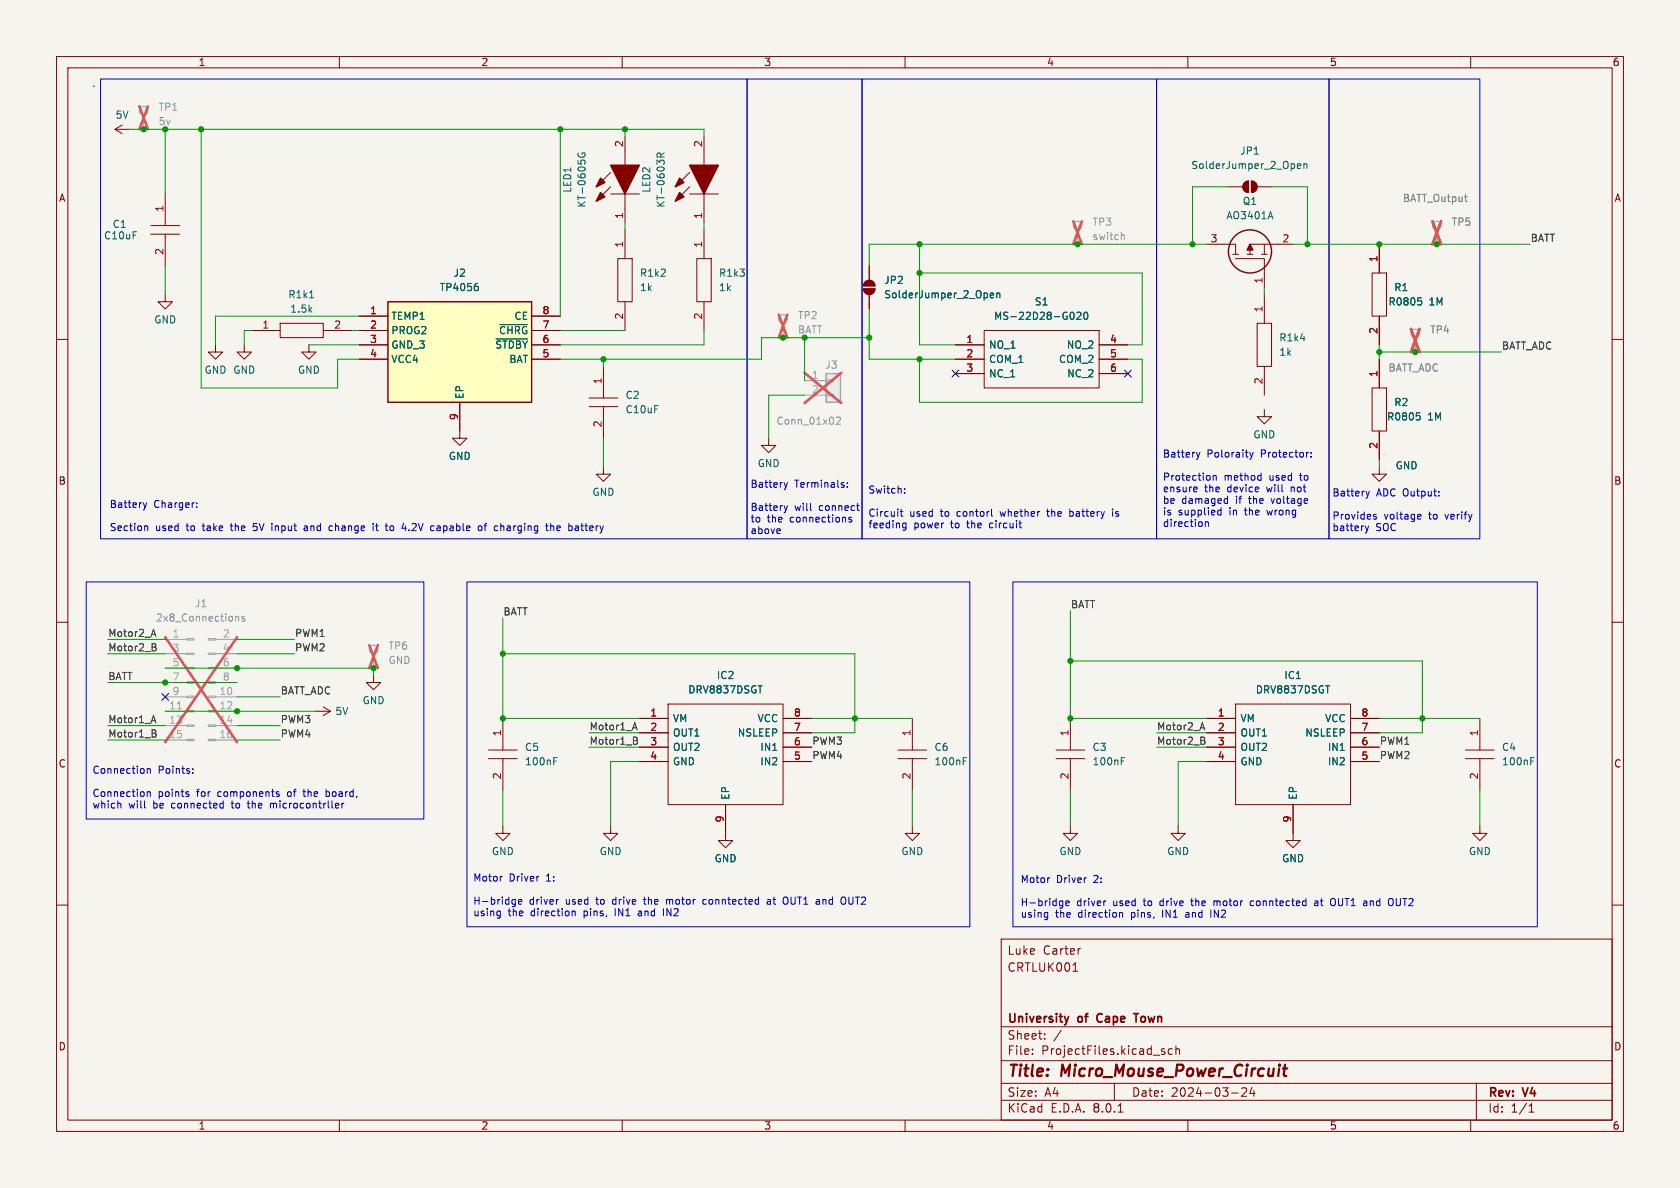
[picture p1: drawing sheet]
<svg xmlns="http://www.w3.org/2000/svg" width="297mm" height="210mm" viewBox="0 0 297 210" stroke-linecap="round" stroke-linejoin="round" font-family="sans-serif">
<path d="M0 0h297v210h-297z" fill="#f5f4ef" stroke="#f5f4ef" stroke-width=".18"/>
<g fill="none" stroke="#840000" stroke-width=".18">
<path d="M10 10h277v190h-277zM12 12h273v186h-273zM60 10v2M110 10v2M160 10v2M210 10v2M260 10v2M26.7 39.9h5M29.2 34.3v5.6M107.9 34.3h5.1M107.9 33l-2.5 2.6M107.9 30.5l-2.5 2.5"/>
<path d="M110.5 24.1v5.1M110.5 34.3v5.1M121.9 34.3h5.1M121.9 33l-2.5 2.6M121.9 30.5l-2.5 2.5M124.5 24.1v5.1M124.5 34.3v5.1M10 60h2M26.7 41.4h5M29.2 52.1v1.2h1.3l-1.3 1.3-1.3-1.3h1.3M29.2 41.4v5.6M44.4 58.4h5.1"/>
<path d="M49.5 57.2h7.6v2.5h-7.6zM57.1 58.4h5.1M109.2 45.7h2.6v7.6h-2.6zM110.5 40.6v5.1M110.5 53.3v5.1M123.2 45.7h2.5v7.6h-2.5zM124.5 40.6v5.1M124.5 53.3v5.1M222.2 57.2h2.6v7.6h-2.6zM223.5 52.1v5.1M242.6 48.3h2.5v7.6h-2.5zM243.8 43.2v5.1"/>
<path d="M243.8 55.9v5.1M285 60h2M38.1 61v1.2h1.3l-1.3 1.3-1.3-1.3h1.3M43.2 61v1.2h1.2l-1.2 1.3-1.3-1.3h1.3M223.5 64.8v5.1M10 110h2M66 119.4v1.3h1.3l-1.3 1.2-1.2-1.2h1.2M285 110h2M55.9 125.7h2.5M57.1 125l1.3 .7M58.4 125.7l-1.3 .8M10 160h2"/>
<path d="M285 160h2M177 166h108v32h-108zM189.7 171.7h.8M190.9 167.7h.1M60 198v2M110 198v2M160 198v2M177 194.5h108M177 191.5h108M177 187.5h108M177 181.5h108M182.5 186.3v.1"/>
<path d="M182.5 185.5v.1M184.7 183.6v.1M184.7 182.8v.1M187.6 182.1l-1.3 2M197 191.5v3M197.7 196.6h.8M205.4 185.8l.5 .2 .1 .1-.1 .2-.4 .1M205.4 185.5h.5M207.2 185.5l-.4-.1-.3 .3v.4l.2 .2h.5M207.9 185.5l.2-.1 .4 .1v.9M207.9 184.9v1.5M210 198v2"/>
<path d="M217.7 193.2h1.2M219.5 192.4l.6-.1 .2 .1 .1 .3-.9 1.1h.9M221.3 192.2l-.3 1.1h.9M221.7 192.8v1M260 198v2M261 191.5v6.5M270.3 196.6h.9M270.3 195.5l.4-.4v1.5"/>
</g>
<path d="M226.8 188.9h.8M227.2 188.2l-.2 1.7v.2l.4 .1" fill="none" stroke="#840000" stroke-width=".4"/>
<path d="M188.9 179.7l-.3 1M194.1 179.4l-.2 .4 .2 .7M200.4 179.2h.9M200.8 179.2v1.5" fill="none" stroke="#840000" stroke-width=".3"/>
<g fill="none" stroke="#9c9b98" stroke-width=".18">
<path d="M138.4 57.2v2.5M250.2 59.7v2.5M254 40.6v2.6M29.2 113h3.8M29.2 115.6h3.8M29.2 118.1h3.8M33 118h1.3v.2h-1.3zM33 115.4h1.3v.3h-1.3zM33 112.9h1.3v.3h-1.3zM36.8 118h1.3v.2h-1.3zM36.8 115.4h1.3v.3h-1.3zM36.8 112.9h1.3v.3h-1.3z"/>
<path d="M38.1 113h3.8M38.1 115.6h3.8M38.1 118.1h3.8M66 115.6v2.5M29.2 123.2h3.8M29.2 125.7h3.8M29.2 128.3h3.8M29.2 130.8h3.8M29.2 120.7h3.8M33 130.7h1.3v.2h-1.3zM33 128.1h1.3v.3h-1.3zM33 125.6h1.3v.3h-1.3z"/>
<path d="M33 123.1h1.3v.2h-1.3zM33 120.5h1.3v.3h-1.3zM36.8 130.7h1.3v.2h-1.3zM36.8 128.1h1.3v.3h-1.3zM36.8 125.6h1.3v.3h-1.3zM36.8 123.1h1.3v.2h-1.3zM36.8 120.5h1.3v.3h-1.3zM38.1 123.2h3.8M38.1 125.7h3.8M38.1 128.3h3.8M38.1 130.8h3.8M38.1 120.7h3.8"/>
<circle cx="254" cy="39.9" r=".76"/>
<circle cx="138.4" cy="56.4" r=".76"/>
<circle cx="250.2" cy="58.9" r=".76"/>
<circle cx="66" cy="114.8" r=".76"/>
</g>
<path d="M258.9 34.8h.5M259.3 35.6h.1M41.7 109.1l.1-.1h.4v.8M43.2 109h-.3l-.1 .1v.2l.4 .1v.3h-.4" fill="none" stroke="#939391" stroke-width=".18"/>
<path d="M253.2 39.1l1.6 4.1M254.8 39.1l-1.6 4.1M137.7 55.6l1.5 4.1M139.2 55.6l-1.5 4.1M249.4 58.2l1.6 4M251 58.2l-1.6 4M29.2 112.6l12.7 18.6M41.9 112.6l-12.7 18.6M65.3 114l1.5 4.1M66.8 114l-1.5 4.1" fill="none" stroke="#e65255" stroke-width=".46"/>
<g fill="#840000" stroke="#840000" stroke-width=".25">
<path d="M121.9 29.2h5.1l-2.5 5.1z"/>
<path d="M120.1 34l.8 .8-1.5 .8z"/>
<path d="M120.1 31.5l.8 .8-1.5 .7z"/>
<path d="M107.9 29.2h5.1l-2.5 5.1z"/>
<path d="M106.2 34l.7 .8-1.5 .8z"/>
<path d="M106.2 31.5l.7 .8-1.5 .7z"/>
</g>
<path d="M102.2 27.1a.59 .59 0 0 0 .6 .7 .59 .59 0 0 0 .6-.7l-.5-.1v.3M116.8 27.8v-.6l-.2-.2-.3 .1-.2 .7h1.3M117.4 27l-.6 .5M54.7 52.6h.8M250.7 52.6h.6M251.1 53.1l.2 .3v.3l-.2 .2" fill="none" stroke="#006464" stroke-width=".18"/>
<path d="M31.4 125.3h.7" fill="none" stroke="#a5a4a2" stroke-width=".18"/>
<path d="M68.6 53.3h25.4v17.8h-25.4z" fill="#ffffc2"/>
<path d="M68.6 53.3h25.4v17.8h-25.4z" fill="none" stroke="#840000" stroke-width=".25"/>
<g fill="none" stroke="#840000" stroke-width=".18">
<path d="M63.5 55.9h5.1M63.5 58.4h5.1M94 55.9h5.1M94 58.4h5.1M63.5 61h5.1M63.5 63.5h5.1M81.3 71.1v6.4h1.2l-1.2 1.2-1.3-1.2h1.3M94 61h5.1M94 63.5h5.1M223.5 72.4v1.3h1.3l-1.3 1.2-1.3-1.2h1.3M243.8 82.6v1.2h1.3l-1.3 1.3-1.2-1.3h1.2M88.9 146.1v1.2h1.3l-1.3 1.3-1.3-1.3h1.3"/>
<path d="M107.9 146.1v1.2h1.3l-1.3 1.3-1.2-1.3h1.2"/>
</g>
<path d="M84.2 50.1h.3M84.3 50.6l.3 .2v.3l-.3 .3M87.7 59.9h5.5M88.4 57.4h4.8" fill="none" stroke="#006464" stroke-width=".18"/>
<path d="M146 66h2.6v5.1h-2.6z" fill="#ebeae8"/>
<g fill="none" stroke="#9c9b98" stroke-width=".18">
<path d="M25.4 20.3v2.6M190.5 40.6v2.6M250.2 59.7v2.5M254 40.6v2.6M142.2 67.3h3.8M142.2 69.9h3.8M146 69.7h1.3v.3h-1.3zM146 67.2h1.3v.2h-1.3z"/>
<circle cx="25.4" cy="19.6" r=".76"/>
<circle cx="190.5" cy="39.9" r=".76"/>
</g>
<path d="M146 66h2.6v5.1h-2.6z" fill="none" stroke="#9c9b98" stroke-width=".25"/>
<path d="M258.9 34.8h.5M259.3 35.6h.1M198.4 41.5l.4 .2v.7M147.9 73.9l.4-.2 .3 .4-.8 .9h.8" fill="none" stroke="#939391" stroke-width=".18"/>
<path d="M24.6 18.8l1.6 4.1M26.2 18.8l-1.6 4.1M189.7 39.1l1.6 4.1M191.3 39.1l-1.6 4.1M253.2 39.1l1.6 4.1M254.8 39.1l-1.6 4.1M249.4 58.2l1.6 4M251 58.2l-1.6 4M142.2 65.9l6.5 5.3M148.7 65.9l-6.5 5.3" fill="none" stroke="#e65255" stroke-width=".46"/>
<g fill="none" stroke="#840000" stroke-width=".18">
<path d="M20.3 22.9l1.3 .7M20.3 22.9h2.6M21.6 22.1l-1.3 .8M217.2 33h2.5M220 32.3l.7-.3v2a1.02 1.02 0 0 1-.9-.6 1.02 1.02 0 0 1 .2-1.1zM221.2 32a1.02 1.02 0 0 1 1 1 1.02 1.02 0 0 1-1 1zM222.2 33h2.6M63.5 55.9h5.1M63.5 58.4h5.1M94 55.9h5.1M94 58.4h5.1M152.7 51.1h2a1.02 1.02 0 0 1-1 1 1.02 1.02 0 0 1-1-1z"/>
<path d="M152.9 49.8a1.02 1.02 0 0 1 1.2-.2 1.02 1.02 0 0 1 .6 .9h-2zM153.7 47v2.5M153.7 52.1v2.5M174 58.4h20.3v10.2h-20.3zM213.4 43.2h5v1.8M217.9 45h1M218.4 45.7h5.1v5.1M220.5 45h1M223 45h1M223.5 43.2v1.8M228.6 43.2h-7.6v1.8M243.8 43.2v5.1"/>
<path d="M243.8 55.9v5.1M54.6 61v1.2h1.3l-1.3 1.3-1.3-1.3h1.3M63.5 61h5.1M63.5 63.5h5.1M81.3 71.1v5.1M94 61h5.1M94 63.5h5.1M104.1 70.4h5.1M104.1 71.9h5.1M106.7 64.8v5.6M106.7 71.9v5.6M135.9 77.5v1.2h1.3l-1.3 1.3-1.3-1.3h1.3"/>
<path d="M168.9 61h5.1M168.9 63.5h5.1M168.9 66h5.1M194.3 61h5.1M194.3 63.5h5.1M194.3 66h5.1M242.6 68.6h2.5v7.6h-2.5zM243.8 63.5v5.1M243.8 76.2v5.1M106.7 82.6v1.2h1.2l-1.2 1.3-1.3-1.3h1.3M86.4 132.6h5M86.4 134.1h5"/>
<path d="M88.9 127v5.6M88.9 134.1v5.6M113 127h5.1M113 129.5h5.1M113 132.1h5.1M113 134.6h5.1M118.1 124.5h20.3v17.7h-20.3zM138.4 127h5.1M138.4 129.5h5.1M138.4 132.1h5.1M138.4 134.6h5.1M158.7 132.6h5.1"/>
<path d="M158.7 134.1h5.1M161.3 127v5.6M161.3 134.1v5.6M186.7 132.6h5.1M186.7 134.1h5.1M189.2 127v5.6M189.2 134.1v5.6M213.4 127h5M213.4 129.5h5M213.4 132.1h5M213.4 134.6h5M218.4 124.5h20.4v17.7h-20.4z"/>
<path d="M238.8 127h5M238.8 129.5h5M238.8 132.1h5M238.8 134.6h5M259.1 132.6h5.1M259.1 134.1h5.1M261.6 127v5.6M261.6 134.1v5.6M128.3 142.2v6.4h1.2l-1.2 1.3-1.3-1.3h1.3M161.3 146.1v1.2h1.3l-1.3 1.3-1.3-1.3h1.3M189.2 146.1v1.2h1.3l-1.3 1.3-1.2-1.3h1.2M208.3 146.1v1.2h1.2l-1.2 1.3-1.3-1.3h1.3"/>
<path d="M228.6 142.2v6.4h1.3l-1.3 1.3-1.3-1.3h1.3M261.6 146.1v1.2h1.3l-1.3 1.3-1.3-1.3h1.3"/>
</g>
<g fill="none" stroke="#006464" stroke-width=".18">
<path d="M224.6 37.4l.4 1.3M229.4 29.4l.6-.2-.1-.2-.4-.1-.1 .2v.6h.5M230.5 29.1l.2-.2 .3 .1v.8M230.5 28.9v.9M84.2 50.1h.3M84.3 50.6l.3 .2v.3l-.3 .3M87.7 59.9h5.5M88.4 57.4h4.8M175.1 52.2l.6-.1-.1-.2-.4-.1-.1 .2v.6h.5M176.2 51.9l.2-.1 .3 .1 .1 .7M176.2 51.8v.8M189.5 55.2a.68 .68 0 0 1 .4 .6 .68 .68 0 0 1-.4 .7"/>
<path d="M190.4 55.3l.5-.1 .2 .4-.8 .9h.8M191.7 55.3l.2-.1a.68 .68 0 0 1 .4 .6 .68 .68 0 0 1-.4 .7l-.2-.2-.1-.3zM250.7 52.6h.6M251.1 53.1l.2 .3v.3l-.2 .2M250.4 73h.6M250.8 73.5l.3 .2v.3l-.3 .2M97.9 134.5h.4M97.9 133.9h.6M170.3 134.5h.4M170.3 133.9h.6M198.2 134.5h.5M198.2 133.9h.6"/>
<path d="M270.6 134.5h.4M270.6 133.9h.6"/>
</g>
<g fill="#840000" stroke="#840000" stroke-width=".18">
<path d="M152.9 49.8a1.02 1.02 0 0 1 1.2-.2 1.02 1.02 0 0 1 .6 .9h-2z"/>
<path d="M152.7 51.1h2a1.02 1.02 0 0 1-1 1 1.02 1.02 0 0 1-1-1z"/>
<path d="M220 32.3l.7-.3v2a1.02 1.02 0 0 1-.9-.6 1.02 1.02 0 0 1 .2-1.1z"/>
<path d="M221.2 32a1.02 1.02 0 0 1 1 1 1.02 1.02 0 0 1-1 1z"/>
</g>
<path d="M221 43.2l.5 1h-1z" fill="#840000" stroke="#840000" stroke-width=".25"/>
<circle cx="221" cy="44.4" r="3.8" fill="none" stroke="#840000" stroke-width=".25"/>
<g fill="none" stroke="#0f0f0f" stroke-width=".18">
<path d="M26.8 112.2h.6M26.9 113.8l.6 .1 .1 .3-.3 .2M26.9 114.4h.4M27.1 111.2l.5 1.3M27.3 114.4l.3 .2v.3l-.7 .2M26.8 127.4h.6M26.9 129l.6 .1 .1 .3-.3 .2M26.9 129.6h.4M27.1 126.5l.5 1.3M27.3 129.6l.3 .3v.3l-.7 .1M111.9 128.7h.6M112 130.3l.6 .1v.3l-.2 .2"/>
<path d="M112 130.9h.4M112.2 127.8l.4 1.2M112.4 130.9l.3 .2-.1 .3-.6 .2M212.3 128.7h.6M212.3 130.3l.6 .1 .1 .3-.3 .2M212.3 130.9h.4M212.6 127.8l.4 1.2M212.7 130.9l.3 .2v.3l-.7 .2"/>
</g>
<g fill="none" stroke="#0000c2" stroke-width=".18">
<path d="M16.5 15.2h.1M17.8 14h114.3v81.3h-114.3zM132.1 14h20.3v81.3h-20.3zM152.4 14h52.1v81.3h-52.1zM204.5 14h30.4v81.3h-30.4zM234.9 14h26.7v81.3h-26.7zM211.5 80l.3 .8M212.1 80l-.3 .8M220.9 80l.3 .8M221.6 80l-.4 .8M231.3 80h-.2M25.3 88.9l.3 .8"/>
<path d="M25.6 89.7l-.1 .4M25.6 93h.5v.8M25.9 88.9l-.3 .8M34.8 89.6v.1M34.8 88.9v.2M44.7 93.7l.2 .1M45.4 92.5h-.6l-.1 .6 .2-.1M53.8 93h.5M54.4 93.3h-.5l-.1 .2 .1 .3 .5-.1M58.3 93h.5M58.3 93.7h.5M66 92.5v.2"/>
<path d="M66 93v.8M66.4 93h.5M66.6 92.5v1.1l.3 .2M69.4 93h-.3l-.2 .2 .1 .5 .4 .1M72.3 93.7v.1M77.3 93h.5M77.7 93.3h-.3l-.2 .2 .1 .2 .4 .1M85 93l.2 .2v.4l-.2 .2M85.6 93h.4M86 92.5l-.3 .2v1.1M88.9 93l.2 .1v.7M97.4 93.1l.1-.1h.3l.1 .8"/>
<path d="M97.4 92.5v1.3M98.9 93h-.3l-.2 .1 .1 .6 .4 .1M99 93.3l-.6 .1M102.7 93h.5M102.9 92.5v1.2M138.6 85.3l.3 .8M138.6 89.4l.3 .8M138.9 86.1l-.2 .4M138.9 90.2l-.2 .4M139.2 85.3l-.3 .8M139.2 89.4l-.3 .8M143.3 90.2h.2"/>
<path d="M149.1 85.7l.2 .2-.2 .2M149.1 85.3l.1 .1M149.8 86v.1M149.8 85.4v.1M150.5 91.5l-.3-.1-.2 .2 .1 .2 .4 .1v.3h-.5M151.4 89.4h.5M151.7 90.2h.2M159.1 90.4h.5M159.3 90v1.1l.3 .2M159.7 93.3h.5M159.7 92.5h.5M159.9 87.1v.1"/>
<path d="M159.9 86.4v.1M160.2 92.5v1l-.3 .2h-.3M175.3 90v1.1l.2 .2M180.1 92.5h.5M180.5 93.3h.1M185 90.4h.5M185.2 90l.1 1.2M189.1 91.2l.4 .1M189.1 90v1.3M189.5 90.4l-.4 .1M196.7 90v.1M196.7 90.4v.9"/>
<path d="M211.2 86.1l.4 .1v.2l-.6 .1M211.6 86.9h-.4M211.8 80.8l-.2 .4M213.1 92.2v.9M213.1 92.3v.1M213.6 92.3v.8M214.5 84.1v.8M214.5 84.2l.2-.1h.3v.8M215.4 91h.5M215.9 89.8v1.2M216.7 88.1l.3 .1M217 87.7v1.3"/>
<path d="M217 88.9l-.3 .1M221.2 80.8l-.3 .4M222.6 84.1h.3M222.9 83.6v1.3M222.9 84.8l-.3 .1M231.8 80.7v.1M231.8 80v.1M241.4 93l.3 .8M241.5 86.8l.3 .9M241.7 93.8l-.3 .4M241.8 87.7l-.2 .3M242 93l-.3 .8"/>
<path d="M242.1 86.8l-.3 .9M242.9 91.3l.4 .1 .1 .2-.2 .2-.4-.1M242.9 91h.4M250.8 90.9l.4 .1v.2l-.6 .1M251.2 91.7l-.4 .1M254.4 87.6v.1M254.4 86.9v.1M15.2 102.9h59.7v41.9h-59.7zM82.5 102.9h88.9v60.9h-88.9zM179.1 102.9h92.7v60.9h-92.7zM26 135.9v.8M26 140v.8"/>
<path d="M26 136l.2-.1h.3l.1 .8M33 140h.3M34.1 136.6v.1M34.1 135.9v.1M53.5 140h.5M53.7 139.5l.1 1.2M57.7 139.5v1.3M58 140h-.3M21.2 142l.2 .2v.6M25.6 142.8h.1M26 140.1l.2-.1h.3l.1 .8M33 140.4h.3l.1 .2-.2 .2h-.2"/>
<path d="M39.5 141.6v1.2M39.5 142.8h-.4M43.9 141.6v1.2M47.8 142v.8M47.9 142.1h-.1M48.9 140h.4M48.9 140.3l.4 .1 .1 .2-.2 .2-.4-.1M57.7 140.7l.3 .1M59.8 142.1l.1 .2-.6 .1M60.4 142v.8M60.8 142l-.4 .2M88.7 154.9h.1"/>
<path d="M90.7 159l.4 .1M91.1 159v1l-.2 .3M91.1 159.8h-.4M91.6 159.4l.7-.1-.1-.2-.4-.1-.2 .2 .1 .6h.5M98.6 159h.1M113.7 159h.5M113.9 158.6l.1 1.2M117.8 159v.8M118.2 159l-.4 .1M124.8 159.1l-.3-.1-.3 .2 .2 .6h.4M135.7 159.1h.5v.7M136.2 159.3l-.4 .1-.2 .1 .2 .3h.4"/>
<path d="M138.8 158.6a.43 .43 0 0 1 .5 .4v.4a.43 .43 0 0 1-.5 .4M149.3 158.6a.9 .9 0 0 1 0 1.2M185.5 155.2h.1M187.5 159.3h.4M187.9 159.3v1l-.3 .2M188.4 159.7l.6-.1v-.3h-.4l-.2 .1 .1 .6h.5M195.4 159.3h.1M210.5 159.3h.5M210.7 158.8v1.2M214.6 159.3v.8M215 159.3l-.4 .1M221.6 159.3h-.3l-.3 .2 .1 .5h.5"/>
<path d="M232.4 159.3h.5l.1 .8M233 159.6h-.4l-.2 .2 .2 .3 .4-.1M235.5 158.8a.43 .43 0 0 1 .6 .5v.4a.43 .43 0 0 1-.6 .4M246.1 158.9a.9 .9 0 0 1 0 1.1M88.4 161v1.1l-.2 .2M88.4 161.8l-.3 .1M101.1 161v.9M101.1 161.2l.2-.2 .3 .1 .1 .8M113 161l-.1 .1M113 161.4l-.2 .2 .2 .3M117.3 160.6v1.3M185.2 161.3v1l-.2 .3"/>
<path d="M185.2 162.1h-.3M187.9 160l-.4 .1M197.9 161.3v.8M197.9 161.4l.2-.1 .3 .1 .1 .7M209.8 161.3l-.2 .1M209.8 161.7l-.2 .1 .2 .3M214.1 160.9v1.2"/>
</g>
<g fill="none" stroke="#009600" stroke-width=".18">
<path d="M22.9 22.9h101.6v1.2M29.2 22.9v11.4M35.6 22.9v45.7h24.1v-5.1h3.8M99.1 22.9v33M110.5 22.9v1.2M110.5 39.4v1.2M124.5 39.4v1.2M217.2 33h-6.4v10.2M224.8 33h6.3v10.2M29.2 47v5.1M44.4 58.4h-1.2v2.6M62.2 58.4h1.3"/>
<path d="M63.5 55.9h-25.4v5.1M99.1 58.4h11.4M124.5 58.4v2.6h-25.4M142.2 59.7v7.6M153.7 59.7h-19.1v3.8h-35.5M153.7 54.6v8.9h15.2M162.6 43.2v17.8h6.3M162.6 48.3h39.3v12.7h-2.5M213.4 43.2h-59.7v3.8M223.5 50.8v1.3M228.6 43.2h41.9M54.6 61h8.9"/>
<path d="M106.7 63.5v1.3M106.7 77.5v5.1M142.2 69.9h-6.3v7.6M162.6 63.5v7.6h39.3v-7.6h-2.5M243.8 62.2h21.6M243.8 61v2.5M243.8 81.3v1.3M19 113h10.2M19 115.6h10.2M29.2 118.1h36.8v1.3M41.9 113h10.2M41.9 115.6h10.2"/>
<path d="M88.9 115.6h62.2v13.9h-7.6M88.9 109.2v17.8h24.1M189.2 108v19h24.2M189.2 116.8h62.3v12.7h-7.7M19 120.7h22.9M19 128.3h10.2M19 130.8h10.2M29.2 125.7h26.7M41.9 128.3h7.6M41.9 130.8h7.6M41.9 123.2h7.6M88.9 139.7v6.4"/>
<path d="M104.1 129.5h8.9M104.1 132.1h8.9M113 134.6h-5.1v11.5M143.5 127h17.8M161.3 139.7v6.4M189.2 139.7v6.4M204.5 129.5h8.9M204.5 132.1h8.9M213.4 134.6h-5.1v11.5M243.8 127h17.8M261.6 139.7v6.4"/>
</g>
<path d="M168.3 65.4l1.2 1.2M169.5 65.4l-1.2 1.2M198.8 65.4l1.2 1.2M200 65.4l-1.2 1.2M28.6 122.6l1.2 1.2M29.8 122.6l-1.2 1.2" fill="none" stroke="#000084" stroke-width=".18"/>
<g fill="#009600" stroke="#009600" stroke-width=".18">
<circle cx="99.1" cy="22.9" r=".46"/>
<circle cx="110.5" cy="22.9" r=".46"/>
<circle cx="138.4" cy="59.7" r=".46"/>
<circle cx="142.2" cy="59.7" r=".46"/>
<circle cx="106.7" cy="63.5" r=".46"/>
<circle cx="88.9" cy="115.6" r=".46"/>
<circle cx="29.2" cy="120.7" r=".46"/>
<circle cx="41.9" cy="118.1" r=".46"/>
<circle cx="41.9" cy="125.7" r=".46"/>
<circle cx="66" cy="118.1" r=".46"/>
<circle cx="29.2" cy="22.9" r=".46"/>
<circle cx="25.4" cy="22.9" r=".46"/>
<circle cx="35.6" cy="22.9" r=".46"/>
<circle cx="162.6" cy="63.5" r=".46"/>
<circle cx="153.7" cy="59.7" r=".46"/>
<circle cx="162.6" cy="43.2" r=".46"/>
<circle cx="162.6" cy="48.3" r=".46"/>
<circle cx="190.5" cy="43.2" r=".46"/>
<circle cx="243.8" cy="43.2" r=".46"/>
<circle cx="231.1" cy="43.2" r=".46"/>
<circle cx="210.8" cy="43.2" r=".46"/>
<circle cx="254" cy="43.2" r=".46"/>
<circle cx="250.2" cy="62.2" r=".46"/>
<circle cx="243.8" cy="62.2" r=".46"/>
<circle cx="189.2" cy="116.8" r=".46"/>
<circle cx="189.2" cy="127" r=".46"/>
<circle cx="251.5" cy="127" r=".46"/>
<circle cx="151.1" cy="127" r=".46"/>
<circle cx="88.9" cy="127" r=".46"/>
</g>
<g font-size="2.8" fill="#840000">
<text x="178" y="190.9">Title:</text>
<text x="187.7" y="190.9">Micro_Mouse_Power_Circuit</text>
</g>
<g font-size="2.1" fill="#840000">
<text x="178" y="172">CRTLUK001</text>
<text x="178" y="169">Luke</text>
<text x="184.4" y="169">Carter</text>
<text x="178" y="184">Sheet:</text>
<text x="178" y="181.2">University</text>
<text x="190.7" y="181.2">of</text>
<text x="194.6" y="181.2">Cape</text>
<text x="201.9" y="181.2">Town</text>
<text x="178" y="186.7">File:</text>
<text x="184.1" y="186.7">ProjectFiles.kicad_sch</text>
<text x="178" y="196.9">KiCad</text>
<text x="178" y="194.1">Size:</text>
<text x="184.7" y="194.1">A4</text>
<text x="185.7" y="196.9">E.D.A.</text>
<text x="193.3" y="196.9">8.0.1</text>
<text x="200" y="194.1">Date:</text>
<text x="207" y="194.1">2024-03-24</text>
<text x="263" y="194.3">Rev:</text>
<text x="263" y="196.9">Id:</text>
<text x="267.1" y="196.9">1/1</text>
<text x="269.4" y="194.3">V4</text>
</g>
<g font-size="1.8" fill="#840000">
<text x="35" y="11.9">1</text>
<text x="85" y="11.9">2</text>
<text x="135" y="11.9">3</text>
<text x="185" y="11.9">4</text>
<text x="235" y="11.9">5</text>
<text x="285" y="11.9">6</text>
<text x="10.3" y="35.9">A</text>
<text x="285.3" y="35.9">A</text>
<text x="10.3" y="85.9">B</text>
<text x="285.3" y="85.9">B</text>
<text x="10.3" y="135.9">C</text>
<text x="285.3" y="135.9">C</text>
<text x="10.3" y="185.9">D</text>
<text x="285.3" y="185.9">D</text>
<text x="35" y="199.9">1</text>
<text x="85" y="199.9">2</text>
<text x="135" y="199.9">3</text>
<text x="185" y="199.9">4</text>
<text x="235" y="199.9">5</text>
<text x="285" y="199.9">6</text>
</g>
<g font-size="1.8" fill="#006464">
<text x="20.3" y="21.2">5V</text>
<text x="219.2" y="27.5">JP1</text>
<text x="101.2" y="34.2" transform="rotate(-90 101.2 34.2)">LED1</text>
<text x="115.2" y="34.2" transform="rotate(-90 115.2 34.2)">LED2</text>
<text x="210.5" y="30.1">SolderJumper_2_Open</text>
<text x="19.8" y="40.5">C1</text>
<text x="103.7" y="36.8" transform="rotate(-90 103.7 36.8)">KT-0605G</text>
<text x="117.7" y="36.8" transform="rotate(-90 117.7 36.8)">KT-0603R</text>
<text x="216.7" y="39">AO3401A</text>
<text x="219.6" y="36.4">Q1</text>
<text x="18.3" y="42.5">C10uF</text>
<text x="50.9" y="52.9">R1k1</text>
<text x="77.6" y="51.7">TP4056</text>
<text x="80.1" y="49.1">J2</text>
<text x="113" y="49.1">R1k2</text>
<text x="113" y="51.7">1k</text>
<text x="127" y="49.1">R1k3</text>
<text x="127" y="51.7">1k</text>
<text x="156.2" y="50.4">JP2</text>
<text x="156.2" y="52.9">SolderJumper_2_Open</text>
<text x="246.4" y="51.7">R1</text>
<text x="27.2" y="57.4">GND</text>
<text x="51.2" y="55.5">1.5k</text>
<text x="69.1" y="56.7">TEMP1</text>
<text x="69.1" y="59.3">PROG2</text>
<text x="88.1" y="59.3">~{CHRG}</text>
<text x="90.8" y="56.7">CE</text>
<text x="175.6" y="56.7">MS-22D28-G020</text>
<text x="182.8" y="54.2">S1</text>
<text x="245.4" y="54.2">R0805</text>
<text x="252.7" y="54.2">1M</text>
<text x="69.1" y="61.8">GND_3</text>
<text x="69.1" y="64.4">VCC4</text>
<text x="87.5" y="61.8">~{STDBY}</text>
<text x="89.9" y="64.4">BAT</text>
<text x="174.8" y="61.8">NO_1</text>
<text x="174.8" y="64.4">COM_1</text>
<text x="187.1" y="64.4">COM_2</text>
<text x="188.5" y="61.8">NO_2</text>
<text x="226.1" y="60.6">R1k4</text>
<text x="226.1" y="63.1">1k</text>
<text x="36.1" y="66.3">GND GND</text>
<text x="52.6" y="66.3">GND</text>
<text x="82.1" y="70.6" transform="rotate(-90 82.1 70.6)">EP</text>
<text x="110.5" y="70.7">C2</text>
<text x="174.8" y="66.9">NC_1</text>
<text x="188.6" y="66.9">NC_2</text>
<text x="246.4" y="72">R2</text>
<text x="110.5" y="73.3">C10uF</text>
<text x="221.5" y="77.7">GND</text>
<text x="245.1" y="74.5">R0805</text>
<text x="252.4" y="74.5">1M</text>
<text x="79.2" y="81.5">GND</text>
<text x="133.9" y="82.8">GND</text>
<text x="246.6" y="83.2">GND</text>
<text x="104.6" y="87.9">GND</text>
<text x="64" y="124.7">GND</text>
<text x="121.6" y="122.8">DRV8837DSGT</text>
<text x="126.6" y="120.2">IC2</text>
<text x="221.9" y="122.8">DRV8837DSGT</text>
<text x="227" y="120.2">IC1</text>
<text x="59.2" y="126.6">5V</text>
<text x="118.9" y="127.9">VM</text>
<text x="118.9" y="130.4">OUT1</text>
<text x="130.3" y="130.4">NSLEEP</text>
<text x="133.8" y="127.9">VCC</text>
<text x="219.2" y="127.9">VM</text>
<text x="219.2" y="130.4">OUT1</text>
<text x="230.7" y="130.4">NSLEEP</text>
<text x="234.2" y="127.9">VCC</text>
<text x="92.7" y="132.9">C5</text>
<text x="92.7" y="135.5">100nF</text>
<text x="118.9" y="132.9">OUT2</text>
<text x="118.9" y="135.5">GND</text>
<text x="134.3" y="135.5">IN2</text>
<text x="134.3" y="132.9">IN1</text>
<text x="165.1" y="132.9">C6</text>
<text x="165.1" y="135.5">100nF</text>
<text x="193" y="132.9">C3</text>
<text x="193" y="135.5">100nF</text>
<text x="219.2" y="132.9">OUT2</text>
<text x="219.2" y="135.5">GND</text>
<text x="234.7" y="135.5">IN2</text>
<text x="234.7" y="132.9">IN1</text>
<text x="265.4" y="132.9">C4</text>
<text x="265.4" y="135.5">100nF</text>
<text x="129.1" y="141.5" transform="rotate(-90 129.1 141.5)">EP</text>
<text x="229.5" y="141.5" transform="rotate(-90 229.5 141.5)">EP</text>
<text x="86.9" y="151.4">GND</text>
<text x="105.9" y="151.4">GND</text>
<text x="126.2" y="152.6">GND</text>
<text x="159.3" y="151.4">GND</text>
<text x="187.2" y="151.4">GND</text>
<text x="206.2" y="151.4">GND</text>
<text x="226.6" y="152.6">GND</text>
<text x="259.6" y="151.4">GND</text>
</g>
<g font-size="1.8" fill="#939391">
<text x="27.9" y="19.8">TP1</text>
<text x="27.9" y="22.3">5v</text>
<text x="247.9" y="35.9">BATT_Output</text>
<text x="193" y="40.1">TP3</text>
<text x="256.6" y="40.1">TP5</text>
<text x="193" y="42.6">switch</text>
<text x="141" y="56.6">TP2</text>
<text x="141" y="59.2">BATT</text>
<text x="252.7" y="59.2">TP4</text>
<text x="145.8" y="65.4">J3</text>
<text x="245.4" y="65.9">BATT_ADC</text>
<text x="137.2" y="75.3">Conn_01x02</text>
<text x="34.4" y="107.5">J1</text>
<text x="27.5" y="110.1">2x8_Connections</text>
<text x="68.6" y="115">TP6</text>
<text x="68.6" y="117.6">GND</text>
</g>
<g font-size="1.8" fill="#a90000">
<text x="110.2" y="26.1" transform="rotate(-90 110.2 26.1)">2</text>
<text x="124.2" y="26.1" transform="rotate(-90 124.2 26.1)">2</text>
<text x="29" y="37.5" transform="rotate(-90 29 37.5)">1</text>
<text x="110.2" y="38.8" transform="rotate(-90 110.2 38.8)">1</text>
<text x="124.2" y="38.8" transform="rotate(-90 124.2 38.8)">1</text>
<text x="29" y="45.2" transform="rotate(-90 29 45.2)">2</text>
<text x="110.2" y="43.9" transform="rotate(-90 110.2 43.9)">1</text>
<text x="124.2" y="43.9" transform="rotate(-90 124.2 43.9)">1</text>
<text x="213.9" y="42.9">3</text>
<text x="226.6" y="42.9">2</text>
<text x="243.6" y="46.4" transform="rotate(-90 243.6 46.4)">1</text>
<text x="223.3" y="50.2" transform="rotate(-90 223.3 50.2)">1</text>
<text x="46.3" y="58.2">1</text>
<text x="59" y="58.2">2</text>
<text x="65.3" y="55.6">1</text>
<text x="65.3" y="58.2">2</text>
<text x="95.8" y="58.2">7</text>
<text x="95.8" y="55.6">8</text>
<text x="110.2" y="56.6" transform="rotate(-90 110.2 56.6)">2</text>
<text x="124.2" y="56.6" transform="rotate(-90 124.2 56.6)">2</text>
<text x="223.3" y="55.3" transform="rotate(-90 223.3 55.3)">1</text>
<text x="243.6" y="59.1" transform="rotate(-90 243.6 59.1)">2</text>
<text x="65.3" y="60.7">3</text>
<text x="65.3" y="63.2">4</text>
<text x="95.8" y="63.2">5</text>
<text x="95.8" y="60.7">6</text>
<text x="170.7" y="60.7">1</text>
<text x="170.7" y="63.2">2</text>
<text x="170.7" y="65.8">3</text>
<text x="196.1" y="60.7">4</text>
<text x="196.1" y="63.2">5</text>
<text x="196.1" y="65.8">6</text>
<text x="106.4" y="68" transform="rotate(-90 106.4 68)">1</text>
<text x="223.3" y="68" transform="rotate(-90 223.3 68)">2</text>
<text x="243.6" y="66.7" transform="rotate(-90 243.6 66.7)">1</text>
<text x="81" y="74.4" transform="rotate(-90 81 74.4)">9</text>
<text x="106.4" y="75.6" transform="rotate(-90 106.4 75.6)">2</text>
<text x="243.6" y="79.4" transform="rotate(-90 243.6 79.4)">2</text>
<text x="88.6" y="130.2" transform="rotate(-90 88.6 130.2)">1</text>
<text x="114.9" y="126.7">1</text>
<text x="114.9" y="129.3">2</text>
<text x="114.9" y="131.8">3</text>
<text x="140.3" y="131.8">6</text>
<text x="140.3" y="129.3">7</text>
<text x="140.3" y="126.7">8</text>
<text x="161" y="130.2" transform="rotate(-90 161 130.2)">1</text>
<text x="189" y="130.2" transform="rotate(-90 189 130.2)">1</text>
<text x="215.2" y="126.7">1</text>
<text x="215.2" y="129.3">2</text>
<text x="215.2" y="131.8">3</text>
<text x="240.6" y="131.8">6</text>
<text x="240.6" y="129.3">7</text>
<text x="240.6" y="126.7">8</text>
<text x="261.4" y="130.2" transform="rotate(-90 261.4 130.2)">1</text>
<text x="88.6" y="137.9" transform="rotate(-90 88.6 137.9)">2</text>
<text x="114.9" y="134.4">4</text>
<text x="140.3" y="134.4">5</text>
<text x="161" y="137.9" transform="rotate(-90 161 137.9)">2</text>
<text x="189" y="137.9" transform="rotate(-90 189 137.9)">2</text>
<text x="215.2" y="134.4">4</text>
<text x="240.6" y="134.4">5</text>
<text x="261.4" y="137.9" transform="rotate(-90 261.4 137.9)">2</text>
<text x="128" y="145.5" transform="rotate(-90 128 145.5)">9</text>
<text x="228.3" y="145.5" transform="rotate(-90 228.3 145.5)">9</text>
</g>
<g font-size="1.8" fill="#0f0f0f">
<text x="270.5" y="42.8">BATT</text>
<text x="265.4" y="61.9">BATT_ADC</text>
<text x="189.2" y="107.6">BATT</text>
<text x="19" y="112.7">Motor2_A</text>
<text x="52.1" y="112.7">PWM1</text>
<text x="88.9" y="108.9">BATT</text>
<text x="19" y="115.2">Motor2_B</text>
<text x="52.1" y="115.2">PWM2</text>
<text x="19" y="120.3">BATT</text>
<text x="49.5" y="122.8">BATT_ADC</text>
<text x="19" y="130.5">Motor1_B</text>
<text x="19" y="127.9">Motor1_A</text>
<text x="49.5" y="127.9">PWM3</text>
<text x="49.5" y="130.5">PWM4</text>
<text x="104.1" y="129.2">Motor1_A</text>
<text x="104.1" y="131.7">Motor1_B</text>
<text x="143.5" y="131.7">PWM3</text>
<text x="204.5" y="131.7">Motor2_B</text>
<text x="204.5" y="129.2">Motor2_A</text>
<text x="243.8" y="131.7">PWM1</text>
<text x="143.5" y="134.3">PWM4</text>
<text x="243.8" y="134.3">PWM2</text>
</g>
<g font-size="1.8" fill="#a5a4a2">
<text x="143.4" y="67.1">1</text>
<text x="143.4" y="69.6">2</text>
<text x="30.4" y="112.8">1</text>
<text x="39.3" y="112.8">2</text>
<text x="30.4" y="115.3">3</text>
<text x="30.4" y="117.9">5</text>
<text x="39.3" y="115.3">4</text>
<text x="39.3" y="117.9">6</text>
<text x="29.8" y="125.5">11</text>
<text x="30.4" y="120.4">7</text>
<text x="30.4" y="122.9">9</text>
<text x="38.7" y="122.9">10</text>
<text x="38.7" y="125.5">12</text>
<text x="39.3" y="120.4">8</text>
<text x="29.8" y="128">13</text>
<text x="29.8" y="130.6">15</text>
<text x="38.7" y="128">14</text>
<text x="38.7" y="130.6">16</text>
</g>
<g font-size="1.8" fill="#0000c2">
<text x="205.5" y="81.1">Battery</text>
<text x="213.4" y="81.1">Poloraity</text>
<text x="223" y="81.1">Protector:</text>
<text x="132.6" y="86.4">Battery</text>
<text x="140.5" y="86.4">Terminals:</text>
<text x="153.4" y="87.5">Switch:</text>
<text x="205.5" y="85.2">Protection</text>
<text x="205.5" y="87.2">ensure</text>
<text x="205.5" y="89.3">be</text>
<text x="208.9" y="89.3">damaged</text>
<text x="212.9" y="87.2">the</text>
<text x="216.4" y="85.2">method</text>
<text x="217.1" y="87.2">device</text>
<text x="218.6" y="89.3">if</text>
<text x="221.1" y="89.3">the</text>
<text x="224.2" y="87.2">will</text>
<text x="224.5" y="85.2">used</text>
<text x="225.2" y="89.3">voltage</text>
<text x="228.7" y="87.2">not</text>
<text x="230.1" y="85.2">to</text>
<text x="235.5" y="88">Battery</text>
<text x="243.3" y="88">ADC Output:</text>
<text x="19.3" y="90">Battery</text>
<text x="19.3" y="94.1">Section</text>
<text x="27.2" y="90">Charger:</text>
<text x="27.5" y="94.1">used</text>
<text x="33.1" y="94.1">to</text>
<text x="36.1" y="94.1">take</text>
<text x="41.3" y="94.1">the</text>
<text x="45.4" y="94.1">5V</text>
<text x="48.9" y="94.1">input</text>
<text x="54.8" y="94.1">and</text>
<text x="59.5" y="94.1">change</text>
<text x="67.4" y="94.1">it</text>
<text x="69.9" y="94.1">to</text>
<text x="72.9" y="94.1">4.2V</text>
<text x="78.2" y="94.1">capable</text>
<text x="86.8" y="94.1">of</text>
<text x="89.9" y="94.1">charging</text>
<text x="99.3" y="94.1">the</text>
<text x="103.4" y="94.1">battery</text>
<text x="132.6" y="90.5">Battery</text>
<text x="132.6" y="92.6">to</text>
<text x="132.6" y="94.6">above</text>
<text x="135.6" y="92.6">the</text>
<text x="139.8" y="92.6">connections</text>
<text x="140.5" y="90.5">will</text>
<text x="144.9" y="90.5">connect</text>
<text x="153.4" y="91.6">Circuit</text>
<text x="153.4" y="93.6">feeding</text>
<text x="160.8" y="91.6">used</text>
<text x="161.5" y="93.6">power</text>
<text x="166.4" y="91.6">to</text>
<text x="168.2" y="93.6">to</text>
<text x="169.4" y="91.6">contorl</text>
<text x="171.3" y="93.6">the</text>
<text x="175.4" y="93.6">circuit</text>
<text x="177.3" y="91.6">whether</text>
<text x="185.8" y="91.6">the</text>
<text x="190" y="91.6">battery</text>
<text x="197.7" y="91.6">is</text>
<text x="205.5" y="91.3">is</text>
<text x="205.5" y="93.4">direction</text>
<text x="208.3" y="91.3">supplied</text>
<text x="217.4" y="91.3">in</text>
<text x="220.4" y="91.3">the</text>
<text x="224.5" y="91.3">wrong</text>
<text x="235.5" y="92.1">Provides</text>
<text x="235.5" y="94.1">battery</text>
<text x="243.2" y="94.1">SOC</text>
<text x="244.7" y="92.1">voltage</text>
<text x="252.7" y="92.1">to</text>
<text x="255.8" y="92.1">verify</text>
<text x="16.3" y="137">Connection</text>
<text x="27.9" y="137">Points:</text>
<text x="16.3" y="141.1">Connection</text>
<text x="16.3" y="143.1">which</text>
<text x="22.7" y="143.1">will</text>
<text x="27.2" y="143.1">be</text>
<text x="27.9" y="141.1">points</text>
<text x="30.6" y="143.1">connected</text>
<text x="34.9" y="141.1">for</text>
<text x="38.8" y="141.1">components</text>
<text x="41.4" y="143.1">to</text>
<text x="44.5" y="143.1">the</text>
<text x="48.6" y="143.1">microcontrller</text>
<text x="51.3" y="141.1">of</text>
<text x="54.3" y="141.1">the</text>
<text x="58.5" y="141.1">board,</text>
<text x="83.6" y="156">Motor</text>
<text x="83.6" y="160.1">H-bridge</text>
<text x="90" y="156">Driver</text>
<text x="93.6" y="160.1">driver</text>
<text x="96.7" y="156">1:</text>
<text x="100.1" y="160.1">used</text>
<text x="105.7" y="160.1">to</text>
<text x="108.8" y="160.1">drive</text>
<text x="114.5" y="160.1">the</text>
<text x="118.7" y="160.1">motor</text>
<text x="125.3" y="160.1">conntected</text>
<text x="136.9" y="160.1">at</text>
<text x="139.9" y="160.1">OUT1</text>
<text x="146" y="160.1">and</text>
<text x="150.6" y="160.1">OUT2</text>
<text x="180.3" y="156.3">Motor</text>
<text x="180.3" y="160.4">H-bridge</text>
<text x="186.8" y="156.3">Driver</text>
<text x="190.3" y="160.4">driver</text>
<text x="193.4" y="156.3">2:</text>
<text x="196.9" y="160.4">used</text>
<text x="202.5" y="160.4">to</text>
<text x="205.5" y="160.4">drive</text>
<text x="211.3" y="160.4">the</text>
<text x="215.4" y="160.4">motor</text>
<text x="222.1" y="160.4">conntected</text>
<text x="233.7" y="160.4">at</text>
<text x="236.7" y="160.4">OUT1</text>
<text x="242.7" y="160.4">and</text>
<text x="247.3" y="160.4">OUT2</text>
<text x="83.6" y="162.2">using</text>
<text x="89.8" y="162.2">the</text>
<text x="94" y="162.2">direction</text>
<text x="103.5" y="162.2">pins,</text>
<text x="109.2" y="162.2">IN1</text>
<text x="113.5" y="162.2">and</text>
<text x="118.1" y="162.2">IN2</text>
<text x="180.3" y="162.4">using</text>
<text x="186.6" y="162.4">the</text>
<text x="190.7" y="162.4">direction</text>
<text x="200.2" y="162.4">pins,</text>
<text x="205.9" y="162.4">IN1</text>
<text x="210.3" y="162.4">and</text>
<text x="214.9" y="162.4">IN2</text>
</g>
</svg>
